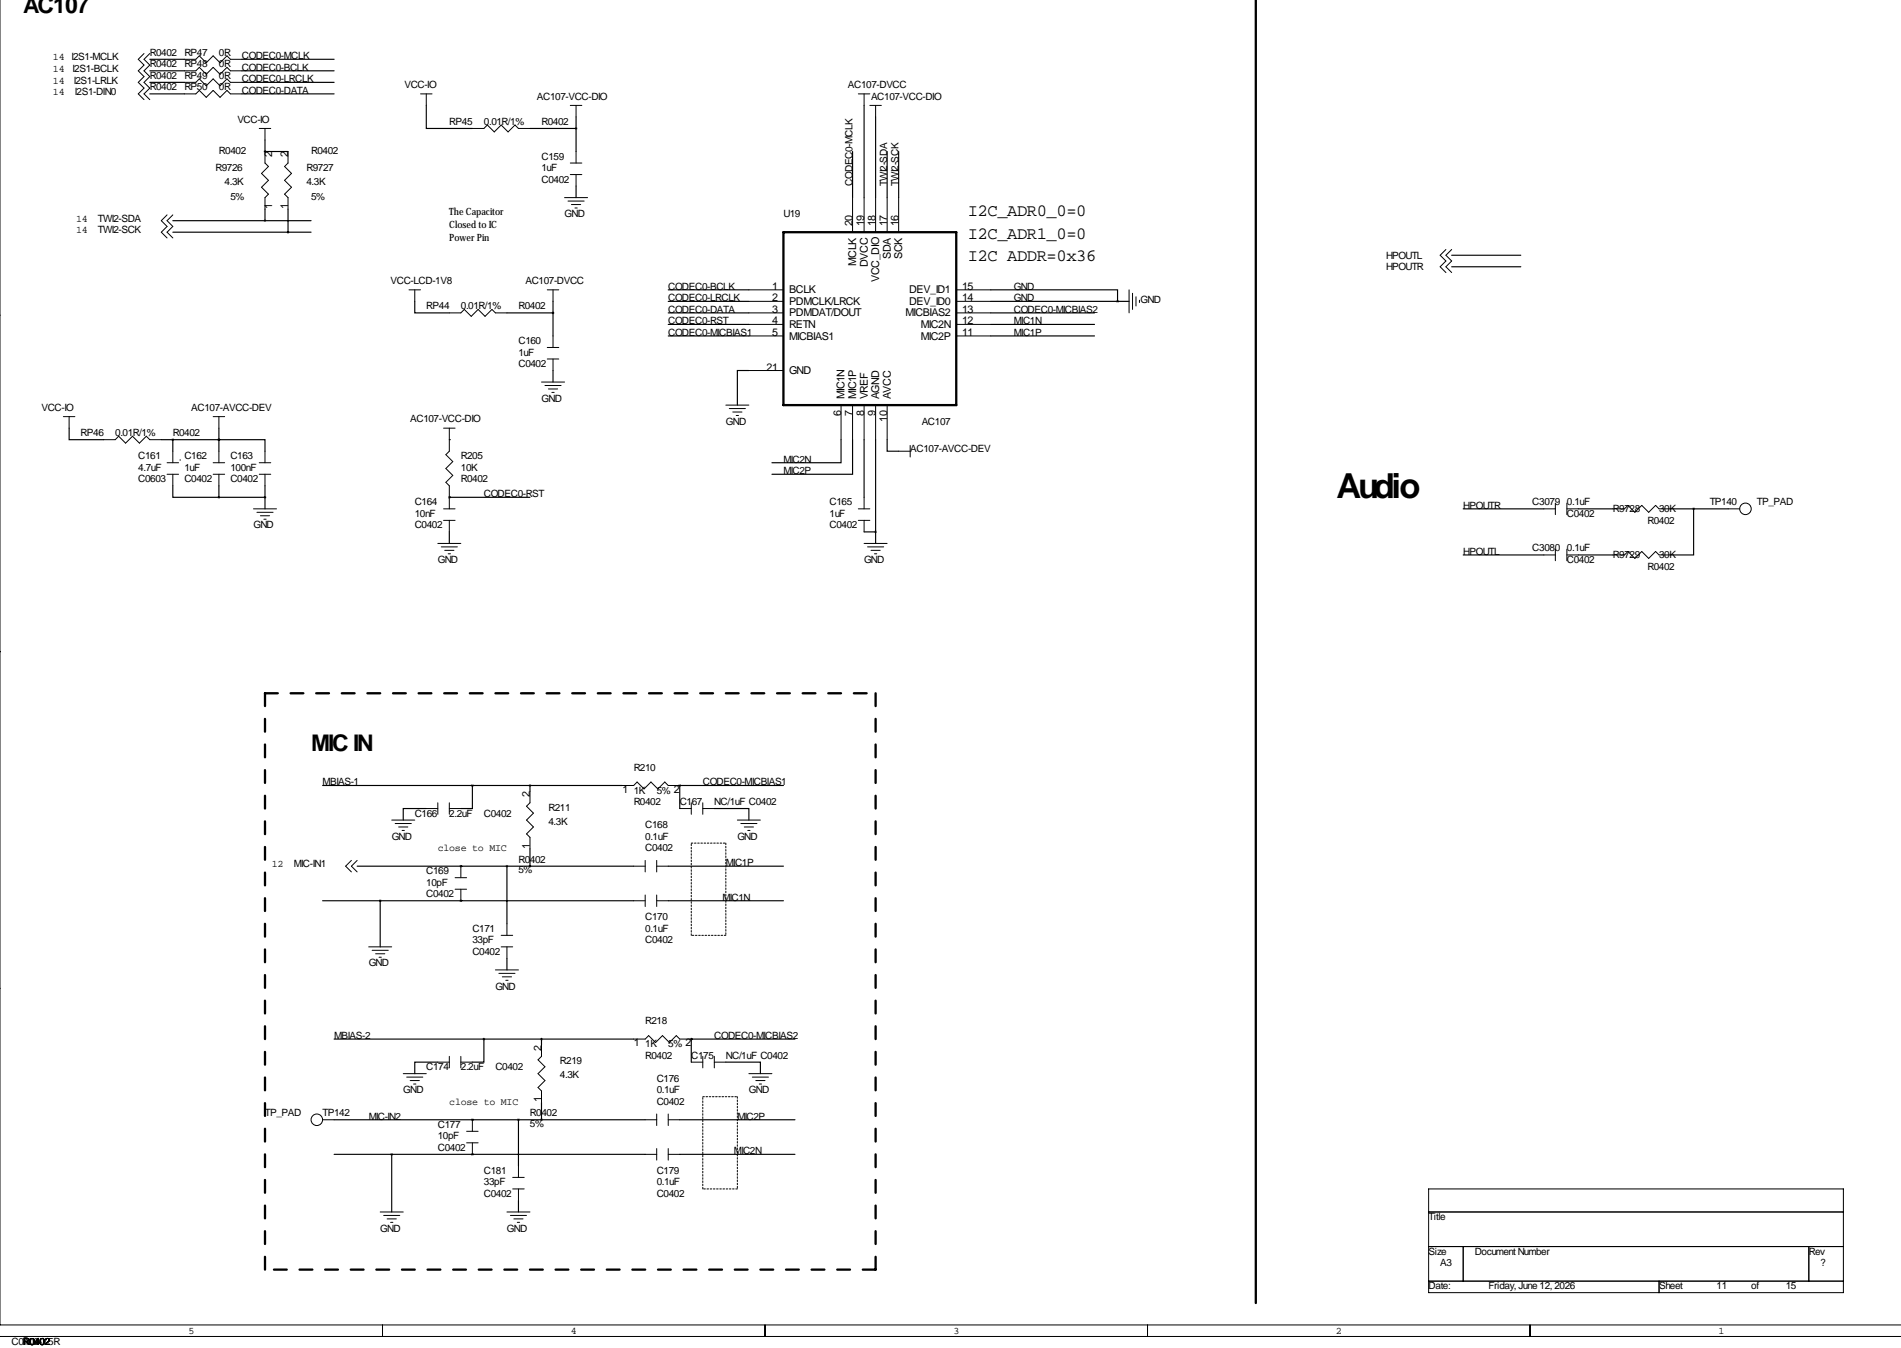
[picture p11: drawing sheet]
<svg xmlns="http://www.w3.org/2000/svg" width="419mm" height="297mm" viewBox="0 0 419 297" stroke-linecap="round" stroke-linejoin="round" font-family="sans-serif">
<path d="M152.4 185.8h7.6M160 185.8v20.3M152.4 206.1v-20.3M160 206.1h-7.6M154.9 241.7h7.7M162.6 241.7v20.3M154.9 262v-20.3M162.6 262h-7.7" fill="none" stroke="#000" stroke-width=".22" stroke-dasharray=".4 .4"/>
<path d="M58.4 152.8h134.6M193 152.8v127M58.4 279.8v-127M193 279.8h-134.6" fill="none" stroke="#000" stroke-width=".51" stroke-dasharray="2.8 2.8"/>
<path d="M276.9 0v287.1M172.7 51.2h38.1v38.1h-38.1z" fill="none" stroke="#000" stroke-width=".51"/>
<g fill="none" stroke="#000" stroke-width=".22">
<path d="M0 -.1v292.1h419.1M31.7 11.8l-1.2 1.3 1.2 1.2-1.2 1.3 1.2 1.3-1.2 1.2 1.2 1.3-1.2 1.3 1.2 1.3M33 11.8l-1.3 1.3 1.3 1.2-1.3 1.3 1.3 1.3-1.3 1.2 1.3 1.3-1.3 1.3 1.3 1.3M40.6 13.1h2.6l.7-.8 1.6 1.5 1.5-1.5 1.5 1.5 1.5-1.5 .8 .8h2.5M40.6 15.6h2.6l.7-.8 1.6 1.6 1.5-1.6 1.5 1.6 1.5-1.6 .8 .8h2.5M40.6 18.1h2.6l.7-.7 1.6 1.5 1.5-1.5 1.5 1.5 1.5-1.5 .8 .7h2.5M40.6 20.7h2.6l.7-.8 1.6 1.5 1.5-1.5 1.5 1.5 1.5-1.5 .8 .8h2.5M57.1 28.3h2.6M58.4 28.3v2.5M58.4 33.4v2.5l.8 .8-1.5 1.5 1.5 1.5-1.5 1.6 1.5 1.5-.8 .7v2.6M63.5 33.4v2.5l-.8 .8 1.6 1.5-1.6 1.5 1.6 1.6-1.6 1.5 .8 .7v2.6M92.7 20.7h2.5"/>
<path d="M94 20.7v2.5M104.1 28.3h2.6l.7-.8 1.6 1.6 1.5-1.6 1.5 1.6 1.5-1.6 .8 .8h2.5M125.7 38.5h2.6M125.7 35.9h2.6M125.7 23.2h2.6M127 23.2v2.6M127 33.4v2.5M127 38.5v2.5M189.2 20.7h2.6M190.5 20.7v2.5M191.8 23.2h2.5M193 23.2v2.6"/>
<path d="M36.8 47.4l-1.2 1.2 1.2 1.3-1.2 1.3 1.2 1.2M38.1 47.4l-1.3 1.2 1.3 1.3-1.3 1.3 1.3 1.2M124.5 43.5h5M125.2 44.3h3.6M126 45.1h2M126.7 45.8h.6M188 43.5v7.7M190.5 43.5v7.7M193 43.5v7.7M195.6 43.5v7.7M198.1 43.5v7.7M318.8 55l-1.3 1.2 1.3 1.3-1.3 1.3 1.3 1.3"/>
<path d="M320 55l-1.2 1.2 1.2 1.3-1.2 1.3 1.2 1.3M-.1 69.5h.1M90.2 63.9h2.5M91.4 63.9v2.5M99.1 68.9h2.5l.8-.7 1.5 1.5 1.5-1.5 1.5 1.5 1.6-1.5 .7 .7h2.6M120.6 63.9h2.6M120.6 79.1h2.6M120.6 76.6h2.6M121.9 63.9v2.5M121.9 74v2.6M121.9 79.1v2.5M165.1 63.9h7.6"/>
<path d="M165.1 66.4h7.6M165.1 68.9h7.6M165.1 71.5h7.6M165.1 74h7.6M210.8 63.9h7.6M210.8 66.4h7.6M210.8 68.9h7.6M210.8 71.5h7.6M210.8 74h7.6M248.9 63.9v5M249.7 64.6v3.6M250.4 65.4v2"/>
<path d="M251.2 66.2v.5M14 91.8h2.5M15.2 91.8v2.5M22.9 96.9h2.5l.8-.8 1.5 1.5 1.5-1.5 1.5 1.5 1.6-1.5 .7 .8h2.6M38.1 99.4v2.6M47 91.8h2.5M48.3 91.8v2.5M48.3 99.4v2.6M58.4 99.4v2.6M97.8 94.3h2.5M99.1 94.3v5.1l-.8 .8 1.5 1.5-1.5 1.5 1.5 1.6-1.5 1.5 .8 .7v5.1M119.4 84.2h5.1"/>
<path d="M120.1 84.9h3.6M120.9 85.7h2M121.7 86.5h.5M160 89.3h5.1M160.8 90h3.5M161.5 90.8h2.1M162.3 91.6h.5M165.1 81.6h7.6M185.4 89.3v7.6M188 89.3v7.6M190.5 89.3v7.6M193 89.3v7.6"/>
<path d="M195.6 89.3v7.6M198.1 99.4h2.6M200.7 98.2v2.5M36.8 102h2.6M36.8 104.5h2.6M38.1 104.5v2.5M47 102h2.5M47 104.5h2.5M48.3 104.5v2.5M55.9 112.1h5.1M56.6 112.9h3.6M57.1 102h2.6"/>
<path d="M57.1 104.5h2.6M57.4 113.7h2M58.2 114.4h.5M58.4 104.5v2.5M96.5 119.7h5.1M97.8 112.1h2.5M97.8 114.7h2.5M99.1 114.7v2.5M189.2 112.1h2.6M189.2 114.7h2.6M190.5 109.6v2.5M190.5 114.7v2.5"/>
<path d="M190.5 119.7h5.1M340.4 112.1h2.5M342.9 110.9v2.5M345.4 112.1h2.6M345.4 110.9v2.5M355.6 112.1h2.5l.8-.7 1.5 1.5 1.5-1.5 1.6 1.5 1.5-1.5 .8 .7h2.5M381 112.1h2.5M97.3 120.5h3.5M98 121.3h2.1M98.8 122h.5M191.3 120.5h3.5M192 121.3h2.1"/>
<path d="M192.8 122h.5M340.4 122.3h2.5M342.9 121v2.6M345.4 121v2.6M345.4 122.3h2.6M355.6 122.3h2.5l.8-.8 1.5 1.5 1.5-1.5 1.6 1.5 1.5-1.5 .8 .8h2.5M-.1 143.6h.1M94 178.2h2.5M96.5 176.9v2.5M99.1 176.9v2.5M99.1 178.2h2.5M116.8 174.4v2.5l-.7 .8 1.5 1.5-1.5 1.5 1.5 1.5-1.5 1.6 .7 .7v2.6"/>
<path d="M137.2 173.1h2.5l.8-.8 1.5 1.5 1.5-1.5 1.5 1.5 1.6-1.5 .7 .8h2.6M149.9 178.2h2.5M152.4 176.9v2.5M154.9 176.9v2.5M154.9 178.2h2.6M77.5 189.6l-1.3 1.3 1.3 1.2M78.7 189.6l-1.2 1.3 1.2 1.2M86.4 180.7h5M87.1 181.5h3.6M87.9 182.2h2M88.6 183h.6M100.3 195.9h2.6"/>
<path d="M100.3 193.4h2.6M101.6 190.9v2.5M101.6 195.9v2.6M139.7 198.5h2.5M139.7 190.9h2.5M142.2 189.6v2.5M142.2 197.2v2.6M144.8 189.6v2.5M144.8 197.2v2.6M144.8 198.5h2.5M144.8 190.9h2.5M162.6 180.7h5"/>
<path d="M163.3 181.5h3.6M164.1 182.2h2M164.8 183h.6M-.1 217.8h.1M81.3 208.6h5.1M82 209.4h3.6M82.8 210.2h2M83.6 210.9h.5M109.2 213.7h5.1M110 214.5h3.5M110.5 208.6h2.5M110.5 206.1h2.5"/>
<path d="M110.7 215.3h2.1M111.5 216h.5M111.8 203.6v2.5M111.8 208.6v2.6M88.9 236.6h5.1M89.7 237.3h3.5M90.4 238.1h2.1M91.2 238.9h.5M96.5 234h2.6M99.1 232.8v2.5M101.6 232.8v2.5M101.6 234h2.5"/>
<path d="M119.4 230.2v2.6l-.8 .7 1.5 1.6-1.5 1.5 1.5 1.5-1.5 1.5 .8 .8v2.5M139.7 229h2.5l.8-.8 1.5 1.5 1.5-1.5 1.6 1.5 1.5-1.5 .8 .8h2.5M152.4 234h2.5M154.9 232.8v2.5M157.5 234h2.5M157.5 232.8v2.5M165.1 236.6h5.1M165.9 237.3h3.5M166.6 238.1h2.1M167.4 238.9h.5M71.1 246.7h2.6M102.9 251.8h2.5"/>
<path d="M102.9 249.3h2.5M104.1 246.7v2.6M104.1 251.8v2.6M113 259.4h2.6M114.3 256.9v2.5M142.2 246.7h2.6M142.2 254.4h2.6M144.8 245.5v2.5M144.8 253.1v2.5M147.3 246.7h2.6M147.3 245.5v2.5M147.3 253.1v2.5"/>
<path d="M147.3 254.4h2.6M83.8 267.1h5.1M84.6 267.8h3.5M85.3 268.6h2.1M86.1 269.4h.5M111.8 267.1h5M112.5 267.8h3.6M113 262h2.6M113.3 268.6h2M114 269.4h.6M114.3 262v2.5M315 262h91.4v22.8h-91.4z"/>
<path d="M315 267.1h91.4M315 274.7h91.4M322.6 274.7v7.6M398.8 274.7v7.6M-.1 294.5h419.2M84.3 292v2.5M168.7 292v2.5M253 292v2.5M315 282.3h91.4M337.3 292v2.5M365.8 282.3v2.5"/>
<circle cx="384.8" cy="112.1" r="1.27"/>
<circle cx="69.8" cy="246.7" r="1.27"/>
</g>
<g fill="none" stroke="#000" stroke-width=".25">
<path d="M33 15.6h7.6M33 13.1h7.6M33 18.1h7.6M53.3 15.6h20.4M53.3 13.1h20.4M53.3 18.1h20.4M33 20.7h7.6M53.3 20.7h20.4M58.4 33.4h.1M58.4 30.8v2.6M58.4 33.4h5.1M94 23.2v5.1h10.1"/>
<path d="M116.8 28.3h10.2M127 25.8v7.6M188 33.4v10.1M190.5 23.2v20.3M193 25.8v17.7M195.6 33.4v10.1M198.1 33.4v10.1M38.1 51.2h30.5M38.1 48.6h30.5M58.4 46.1v2.5M63.5 46.1v5.1M127 41v2.5"/>
<path d="M320 58.8h15.3M320 56.2h15.3M91.4 66.4v2.5h7.7M111.8 68.9h10.1M121.9 66.4v7.6M147.3 68.9h17.8M147.3 63.9h17.8M147.3 66.4h17.8M147.3 74h17.8M147.3 71.5h17.8M218.4 63.9h28v2.5M218.4 68.9h22.9"/>
<path d="M218.4 66.4h30.5M218.4 74h22.9M218.4 71.5h22.9M15.2 94.3v2.6h7.7M35.6 96.9h12.7M38.1 96.9v2.5M48.3 96.9h10.1v2.5M48.3 96.9h.1M48.3 94.3v5.1M99.1 96.9h.1M121.9 81.6v2.6M165.1 81.6h-2.5v7.7"/>
<path d="M185.4 96.9v5.1h-15.2M188 96.9v7.6h-17.8M190.5 96.9v12.7M193 96.9v22.8M195.6 96.9v2.5h2.5M38.1 107v2.6h10.2M48.3 109.6h10.1M48.3 107v2.6M58.4 107v5.1M99.1 109.6h.1M99.1 109.6h17.7M99.1 117.2v2.5"/>
<path d="M190.5 117.2h2.5M322.6 112.1h17.8M348 112.1h7.6M368.3 112.1h12.7M373.4 112.1v10.2h-5.1M322.6 122.3h17.8M348 122.3h7.6M71.1 173.1h66.1M94 178.2h-5.1v2.5M104.1 173.1v5.1h-2.5M116.8 173.1v1.3M149.9 173.1h.1"/>
<path d="M149.9 173.1v5.1M149.9 173.1h22.8M157.5 178.2h7.6v2.5M71.1 198.5h68.6M78.7 190.9h61M83.8 198.5v10.1M101.6 190.9h.1M101.6 198.5h.1M111.8 190.9v12.7M116.8 187.1v3.8M147.3 198.5h25.4M147.3 190.9h25.4"/>
<path d="M111.8 211.2v2.5M73.7 229h66M96.5 234h-5.1v2.6M106.7 229v5h-2.6M119.4 229v1.2M152.4 229h.1M152.4 229v5M152.4 229h22.9M160 234h7.6v2.6M73.7 246.7h68.5M73.7 254.4h68.5M86.4 254.4v12.7"/>
<path d="M104.1 246.7h.1M104.1 254.4h.1M114.3 246.7v10.2M119.4 242.9v3.8M149.9 246.7h25.4M149.9 254.4h25.4M114.3 264.5v2.6"/>
</g>
<path d="M149.8 173.1a.05 .05 0 0 0 .1 0 .05 .05 0 0 0-.1 0zM116.8 173.1a.05 .05 0 0 0 .1 0 .05 .05 0 0 0-.1 0zM104.1 173.1a.05 .05 0 0 0 .1 0 .05 .05 0 0 0-.1 0zM116.8 190.9a.05 .05 0 0 0 .1 0 .05 .05 0 0 0-.1 0zM111.7 190.9a.05 .05 0 0 0 .1 0 .05 .05 0 0 0-.1 0zM104.1 246.7a.05 .05 0 0 0 .1 0 .05 .05 0 0 0-.1 0zM99 109.6a.05 .05 0 0 0 .1 0 .05 .05 0 0 0-.1 0zM193 117.2a.05 .05 0 0 0 .1 0 .05 .05 0 0 0-.1 0zM48.2 96.9a.05 .05 0 0 0 .1 0 .05 .05 0 0 0-.1 0zM48.2 109.6a.05 .05 0 0 0 .1 0 .05 .05 0 0 0-.1 0zM104.1 254.4a.05 .05 0 0 0 .1 0 .05 .05 0 0 0-.1 0zM86.3 254.4a.05 .05 0 0 0 .1 0 .05 .05 0 0 0-.1 0zM48.2 96.9a.05 .05 0 0 0 .1 0 .05 .05 0 0 0-.1 0z" fill="#000" stroke="#000" stroke-width=".51"/>
<text font-size="7.6" x="294.6" y="109.8">Audio</text>
<g font-size="5">
<text x="5.1" y="2.9">AC107</text>
<text x="68.6" y="165.5">MIC IN</text>
</g>
<g font-size="3.8">
<text x="213.4" y="47.6">I2C_ADR0_0=0</text>
<text x="213.4" y="52.6">I2C_ADR1_0=0</text>
<text x="213.4" y="57.6">I2C ADDR=0x36</text>
</g>
<g font-size="2.4">
<text x="60" y="34.7" transform="rotate(-90 60 34.7)">2</text>
<text x="63.5" y="34.7" transform="rotate(-90 63.5 34.7)">2</text>
<text x="60" y="46" transform="rotate(-90 60 46)">1</text>
<text x="63.5" y="46" transform="rotate(-90 63.5 46)">1</text>
<text x="188" y="49.9" transform="rotate(-90 188 49.9)">20</text>
<text x="190.5" y="49.9" transform="rotate(-90 190.5 49.9)">19</text>
<text x="193" y="49.9" transform="rotate(-90 193 49.9)">18</text>
<text x="195.6" y="49.9" transform="rotate(-90 195.6 49.9)">17</text>
<text x="198.1" y="49.9" transform="rotate(-90 198.1 49.9)">16</text>
<text x="188.8" y="58.6" transform="rotate(-90 188.8 58.6)">MCLK</text>
<text x="191.3" y="58.8" transform="rotate(-90 191.3 58.8)">DVCC</text>
<text x="196.4" y="57.1" transform="rotate(-90 196.4 57.1)">SDA</text>
<text x="198.9" y="57.1" transform="rotate(-90 198.9 57.1)">SCK</text>
<text x="170.2" y="63.9">1</text>
<text x="174" y="64.7">BCLK</text>
<text x="193.8" y="62.1" transform="rotate(-90 193.8 62.1)">VCC_DIO</text>
<text x="200.4" y="64.7">DEV_ID1</text>
<text x="212.1" y="63.9">15</text>
<text x="170.2" y="66.4">2</text>
<text x="170.2" y="68.9">3</text>
<text x="170.2" y="71.5">4</text>
<text x="174" y="67.2">PDMCLK/LRCK</text>
<text x="174" y="69.7">PDMDAT/DOUT</text>
<text x="199.6" y="69.7">MICBIAS2</text>
<text x="200.4" y="67.2">DEV_ID0</text>
<text x="212.1" y="71.5">12</text>
<text x="212.1" y="68.9">13</text>
<text x="212.1" y="66.4">14</text>
<text x="170.2" y="74">5</text>
<text x="174" y="72.3">RETN</text>
<text x="174" y="74.8">MICBIAS1</text>
<text x="203" y="74.8">MIC2P</text>
<text x="203" y="72.3">MIC2N</text>
<text x="212.1" y="74">11</text>
<text x="169" y="81.6">21</text>
<text x="174" y="82.4">GND</text>
<text x="186.2" y="88" transform="rotate(-90 186.2 88)">MIC1N</text>
<text x="188.8" y="88" transform="rotate(-90 188.8 88)">MIC1P</text>
<text x="191.3" y="88" transform="rotate(-90 191.3 88)">VREF</text>
<text x="193.8" y="88" transform="rotate(-90 193.8 88)">AGND</text>
<text x="196.4" y="88" transform="rotate(-90 196.4 88)">AVCC</text>
<text x="185.4" y="91.8" transform="rotate(-90 185.4 91.8)">6</text>
<text x="188" y="91.8" transform="rotate(-90 188 91.8)">7</text>
<text x="190.5" y="91.8" transform="rotate(-90 190.5 91.8)">8</text>
<text x="193" y="91.8" transform="rotate(-90 193 91.8)">9</text>
<text x="195.6" y="93" transform="rotate(-90 195.6 93)">10</text>
<text x="116.8" y="175.6" transform="rotate(-90 116.8 175.6)">2</text>
<text x="137.2" y="174.7">1</text>
<text x="116.8" y="187" transform="rotate(-90 116.8 187)">1</text>
<text x="119.4" y="231.5" transform="rotate(-90 119.4 231.5)">2</text>
<text x="139.7" y="230.5">1</text>
<text x="119.4" y="242.9" transform="rotate(-90 119.4 242.9)">1</text>
</g>
<g font-size="2.2">
<text x="11.7" y="15.9">14</text>
<text x="11.7" y="13.3">14 I2S1-MCLK</text>
<text x="16" y="15.9">I2S1-BCLK</text>
<text x="33" y="12.3">R0402</text>
<text x="33" y="14.8">R0402</text>
<text x="33" y="17.4">R0402</text>
<text x="40.6" y="12.3">RP47</text>
<text x="40.6" y="14.8">RP48</text>
<text x="40.6" y="17.4">RP49</text>
<text x="48.3" y="12.3">0R</text>
<text x="48.3" y="14.8">0R</text>
<text x="48.3" y="17.4">0R</text>
<text x="53.3" y="15.6">CODEC0-BCLK</text>
<text x="53.3" y="13.1">CODEC0-MCLK</text>
<text x="11.7" y="18.4">14</text>
<text x="11.7" y="20.9">14</text>
<text x="16.3" y="18.4">I2S1-LRLK</text>
<text x="16.5" y="20.9">I2S1-DIN0</text>
<text x="33" y="19.9">R0402</text>
<text x="40.6" y="19.9">RP50</text>
<text x="48.3" y="19.9">0R</text>
<text x="53.3" y="20.7">CODEC0-DATA</text>
<text x="53.3" y="18.1">CODEC0-LRCLK</text>
<text x="89.2" y="19.4">VCC-IO</text>
<text x="118.4" y="22">AC107-VCC-DIO</text>
<text x="186.9" y="19.4">AC107-DVCC</text>
<text x="192" y="22">AC107-VCC-DIO</text>
<text x="52.3" y="27">VCC-IO</text>
<text x="99.1" y="27.5">RP45</text>
<text x="106.7" y="27.5">0.01R/1%</text>
<text x="119.4" y="27.5">R0402</text>
<text x="48.3" y="33.9">R0402</text>
<text x="68.6" y="33.9">R0402</text>
<text x="119.4" y="35.2">C159</text>
<text x="47.5" y="37.7">R9726</text>
<text x="49.5" y="40.8">4.3K</text>
<text x="67.6" y="37.7">R9727</text>
<text x="67.6" y="40.8">4.3K</text>
<text x="119.4" y="40.2">C0402</text>
<text x="119.4" y="37.7">1uF</text>
<text x="188" y="41" transform="rotate(-90 188 41)">CODEC0-MCLK</text>
<text x="195.6" y="41" transform="rotate(-90 195.6 41)">TWI2-SDA</text>
<text x="198.1" y="41" transform="rotate(-90 198.1 41)">TWI2-SCK</text>
<text x="50.8" y="44.1">5%</text>
<text x="68.6" y="44.1">5%</text>
<text x="99.1" y="47.4">The Capacitor</text>
<text x="124.5" y="47.9">GND</text>
<text x="172.7" y="47.9">U19</text>
<text x="16.8" y="48.9">14</text>
<text x="16.8" y="51.4">14</text>
<text x="21.6" y="48.9">TWI2-SDA</text>
<text x="21.6" y="51.4">TWI2-SCK</text>
<text x="99.1" y="50.3">Closed to IC</text>
<text x="99.1" y="53.1">Power Pin</text>
<text x="305.6" y="57">HPOUTL</text>
<text x="305.6" y="59.5">HPOUTR</text>
<text x="86.1" y="62.6">VCC-LCD-1V8</text>
<text x="115.8" y="62.6">AC107-DVCC</text>
<text x="147.3" y="63.9">CODEC0-BCLK</text>
<text x="223.5" y="63.9">GND</text>
<text x="94" y="68.2">RP44</text>
<text x="101.6" y="68.2">0.01R/1%</text>
<text x="114.3" y="68.2">R0402</text>
<text x="147.3" y="68.9">CODEC0-DATA</text>
<text x="147.3" y="66.4">CODEC0-LRCLK</text>
<text x="147.3" y="71.5">CODEC0-RST</text>
<text x="223.5" y="68.9">CODEC0-MICBIAS2</text>
<text x="223.5" y="71.5">MIC1N</text>
<text x="223.5" y="66.4">GND</text>
<text x="251.5" y="66.7">GND</text>
<text x="114.3" y="75.8">C160</text>
<text x="147.3" y="74">CODEC0-MICBIAS1</text>
<text x="223.5" y="74">MIC1P</text>
<text x="114.3" y="80.9">C0402</text>
<text x="114.3" y="78.3">1uF</text>
<text x="119.4" y="88.5">GND</text>
<text x="9.1" y="90.5">VCC-IO</text>
<text x="42.2" y="90.5">AC107-AVCC-DEV</text>
<text x="90.4" y="93.1">AC107-VCC-DIO</text>
<text x="160" y="93.6">GND</text>
<text x="203.2" y="93.6">AC107</text>
<text x="17.8" y="96.1">RP46</text>
<text x="25.4" y="96.1">0.01R/1%</text>
<text x="30.5" y="101.2">C161</text>
<text x="38.1" y="96.1">R0402</text>
<text x="39.8" y="102" transform="rotate(-90 39.8 102)">.</text>
<text x="40.6" y="101.2">C162</text>
<text x="50.8" y="101.2">C163</text>
<text x="101.6" y="101.2">R205</text>
<text x="172.7" y="102">MIC2N</text>
<text x="200.7" y="99.7">AC107-AVCC-DEV</text>
<text x="30.5" y="106.3">C0603</text>
<text x="30.5" y="103.7">4.7uF</text>
<text x="40.6" y="106.3">C0402</text>
<text x="40.6" y="103.7">1uF</text>
<text x="50.8" y="106.3">C0402</text>
<text x="50.8" y="103.7">100nF</text>
<text x="101.6" y="106.3">R0402</text>
<text x="101.6" y="103.7">10K</text>
<text x="172.7" y="104.5">MIC2P</text>
<text x="91.4" y="111.4">C164</text>
<text x="91.4" y="113.9">10nF</text>
<text x="106.7" y="109.6">CODEC0-RST</text>
<text x="182.9" y="111.4">C165</text>
<text x="182.9" y="113.9">1uF</text>
<text x="322.6" y="112.1">HPOUTR</text>
<text x="337.8" y="111.4">C3079</text>
<text x="345.4" y="113.9">C0402</text>
<text x="345.4" y="111.4">0.1uF</text>
<text x="355.6" y="112.8">R9728</text>
<text x="365.8" y="112.8">30K</text>
<text x="376.9" y="111.4">TP140</text>
<text x="387.3" y="111.4">TP_PAD</text>
<text x="55.9" y="116.4">GND</text>
<text x="91.4" y="116.4">C0402</text>
<text x="182.9" y="116.4">C0402</text>
<text x="363.2" y="115.4">R0402</text>
<text x="96.5" y="124.1">GND</text>
<text x="190.5" y="124.1">GND</text>
<text x="322.6" y="122.3">HPOUTL</text>
<text x="337.8" y="121.5">C3080</text>
<text x="345.4" y="124.1">C0402</text>
<text x="345.4" y="121.5">0.1uF</text>
<text x="355.6" y="123">R9729</text>
<text x="363.2" y="125.5">R0402</text>
<text x="365.8" y="123">30K</text>
<text x="71.1" y="173.1">MBIAS-1</text>
<text x="139.7" y="169.8">R210</text>
<text x="154.9" y="173.1">CODEC0-MICBIAS1</text>
<text x="91.4" y="179.9">C166</text>
<text x="99.1" y="179.9">2.2uF</text>
<text x="106.7" y="179.9">C0402</text>
<text x="120.9" y="178.7">R211</text>
<text x="139.7" y="177.4">R0402</text>
<text x="139.7" y="174.9">1K</text>
<text x="144.8" y="174.9">5% 2</text>
<text x="149.9" y="177.4">C167</text>
<text x="157.5" y="177.4">NC/1uF C0402</text>
<text x="86.4" y="185">GND</text>
<text x="120.9" y="181.7">4.3K</text>
<text x="142.2" y="182.5">C168</text>
<text x="142.2" y="185">0.1uF</text>
<text x="162.6" y="185">GND</text>
<text x="59.9" y="191.1">12</text>
<text x="64.8" y="191.1">MIC-IN1</text>
<text x="96.5" y="187.6">close to MIC</text>
<text x="114.3" y="190.1">R0402</text>
<text x="142.2" y="187.6">C0402</text>
<text x="160" y="190.9">MIC1P</text>
<text x="94" y="192.6">C169</text>
<text x="94" y="197.7">C0402</text>
<text x="94" y="195.2">10pF</text>
<text x="114.3" y="192.4">5%</text>
<text x="142.2" y="202.8">C170</text>
<text x="159.3" y="198.5">MIC1N</text>
<text x="104.1" y="205.3">C171</text>
<text x="104.1" y="207.9">33pF</text>
<text x="142.2" y="207.9">C0402</text>
<text x="142.2" y="205.3">0.1uF</text>
<text x="81.3" y="213">GND</text>
<text x="104.1" y="210.4">C0402</text>
<text x="109.2" y="218">GND</text>
<text x="142.2" y="225.7">R218</text>
<text x="73.7" y="229">MBIAS-2</text>
<text x="142.2" y="233.3">R0402</text>
<text x="142.2" y="230.7">1K</text>
<text x="147.3" y="230.7">5% 2</text>
<text x="152.4" y="233.3">C175</text>
<text x="157.5" y="229">CODEC0-MICBIAS2</text>
<text x="160" y="233.3">NC/1uF C0402</text>
<text x="94" y="235.8">C174</text>
<text x="101.6" y="235.8">2.2uF</text>
<text x="109.2" y="235.8">C0402</text>
<text x="123.4" y="234.6">R219</text>
<text x="123.4" y="237.6">4.3K</text>
<text x="144.8" y="238.4">C176</text>
<text x="58.4" y="246">TP_PAD</text>
<text x="71.1" y="246">TP142</text>
<text x="88.9" y="240.9">GND</text>
<text x="99.1" y="243.4">close to MIC</text>
<text x="116.8" y="246">R0402</text>
<text x="144.8" y="243.4">C0402</text>
<text x="144.8" y="240.9">0.1uF</text>
<text x="165.1" y="240.9">GND</text>
<text x="81.3" y="246.7">MIC-IN2</text>
<text x="96.5" y="248.5">C177</text>
<text x="96.5" y="251.1">10pF</text>
<text x="116.8" y="248.3">5%</text>
<text x="162.6" y="246.7">MIC2P</text>
<text x="96.5" y="253.6">C0402</text>
<text x="161.8" y="254.4">MIC2N</text>
<text x="106.7" y="258.7">C181</text>
<text x="106.7" y="263.8">C0402</text>
<text x="106.7" y="261.2">33pF</text>
<text x="144.8" y="258.7">C179</text>
<text x="144.8" y="263.8">C0402</text>
<text x="144.8" y="261.2">0.1uF</text>
<text x="315" y="268.8">Title</text>
<text x="83.8" y="271.4">GND</text>
<text x="111.8" y="271.4">GND</text>
<text x="315" y="276.5">Size</text>
<text x="317.5" y="279">A3</text>
<text x="325.1" y="276.5">Document Number</text>
<text x="398.8" y="276.5">Rev</text>
<text x="401.3" y="279">?</text>
<text x="315" y="284.1">Date:</text>
<text x="328.2" y="284.1">Friday, June 12, 2026</text>
<text x="365.8" y="284.1">Sheet</text>
<text x="378.5" y="284.1">11</text>
<text x="386.1" y="284.1">of</text>
<text x="393.7" y="284.1">15</text>
<text x="41.5" y="293.8">5</text>
<text x="125.9" y="293.8">4</text>
<text x="210.2" y="293.8">3</text>
<text x="294.5" y="293.8">2</text>
<text x="378.8" y="293.8">1</text>
<text x="2.5" y="296.3">C0402-X5R</text>
<text x="5.1" y="296.3">R0402</text>
</g>
</svg>
